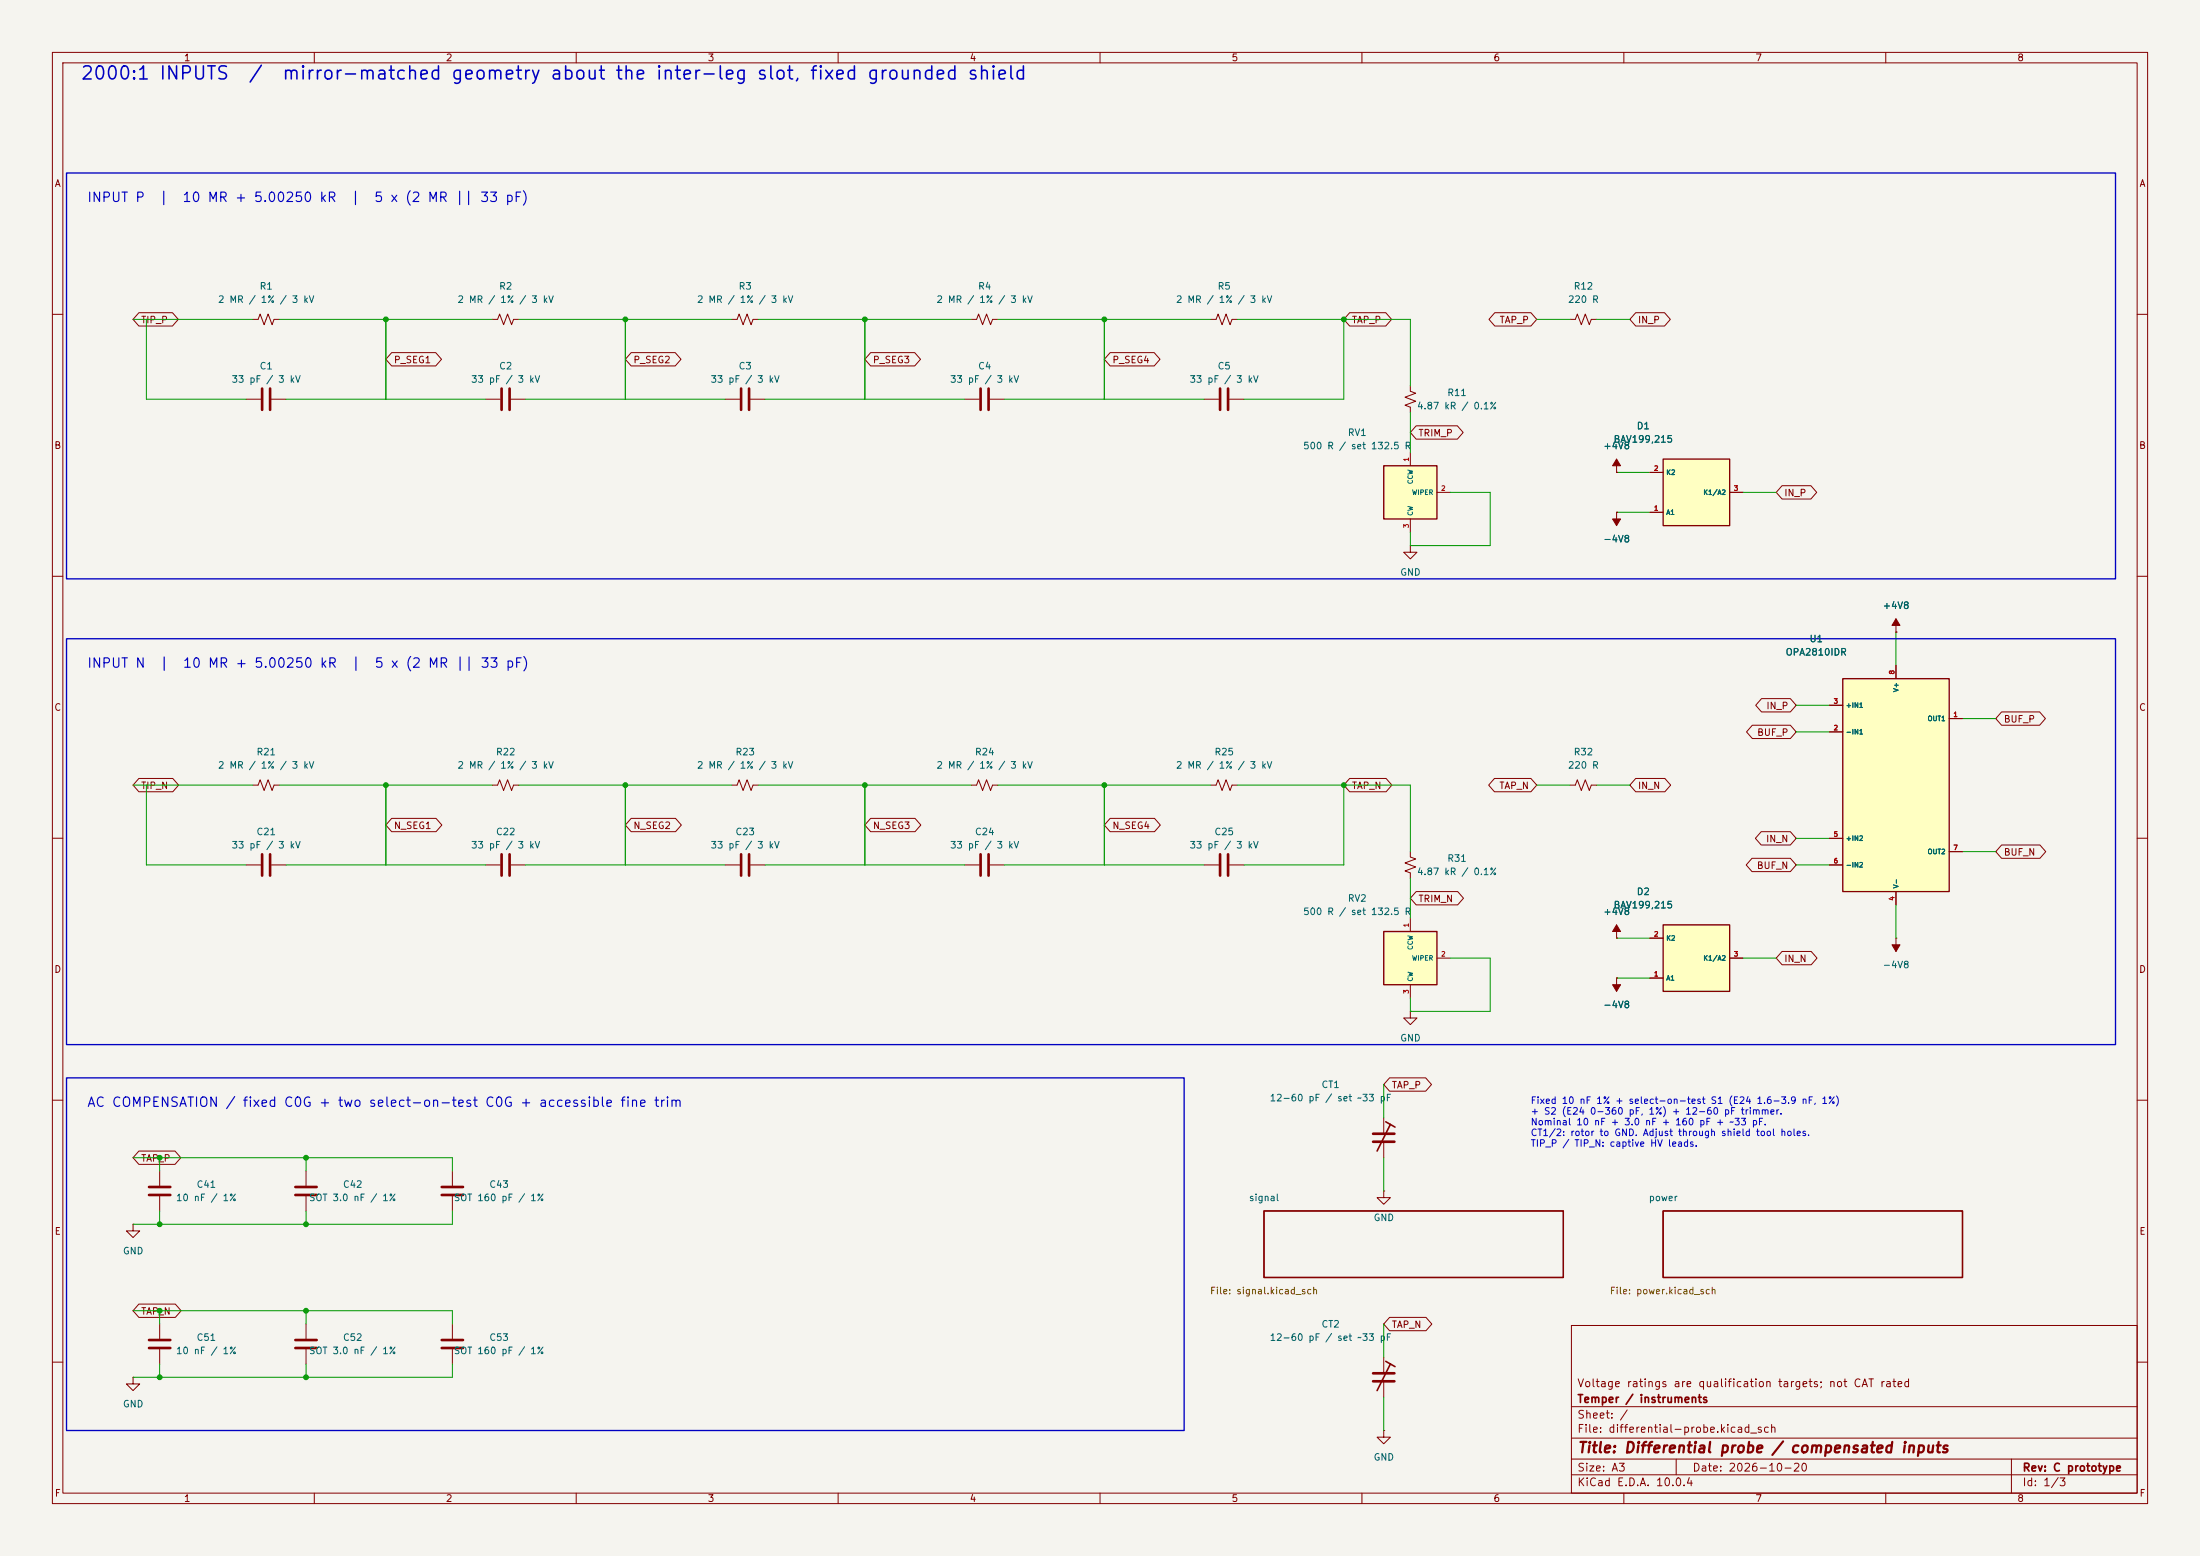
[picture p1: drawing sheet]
<svg xmlns="http://www.w3.org/2000/svg" width="420mm" height="297mm" viewBox="0 0 420 297" stroke-linecap="round" stroke-linejoin="round" font-family="sans-serif">
<path d="M0 0h420v297h-420z" fill="#f5f4ef" stroke="#f5f4ef" stroke-width=".19"/>
<g fill="none" stroke="#840000" stroke-width=".19">
<path d="M10 10h400v277h-400zM12 12h396v273h-396zM60 10v2M110 10v2M160 10v2M210 10v2M260 10v2M310 10v2M360 10v2M10 60h2M94 61h1l.4-1.1 .7 2.1 .8-2.1 .8 2.1 .3-1h1.1M138.4 76.2h2.8"/>
<path d="M143.3 76.2h2.7M229.9 76.2h2.8M234.7 76.2h2.8M299.7 61h1l.4-1.1 .8 2.1 .7-2.1 .8 2.1 .4-1h1M408 60h2M10 110h2M408 110h2M10 160h2M139.7 149.9h1l.4-1.1 .8 2.1 .7-2.1 .8 2.1 .4-1h1M299.7 149.9h1l.4-1.1 .8 2.1 .7-2.1 .8 2.1 .4-1h1M408 160h2M138.4 165.1h2.8"/>
<path d="M143.3 165.1h2.7M308.6 179.1h.1M308.6 176.5v2.6M10 210h2M264.2 213.4v3M264.2 217.9v3.1M408 210h2M264.2 227.3v1.3h1.2l-1.2 1.3-1.3-1.3h1.3M264.2 227.3h.1M300 253h108v32h-108zM10 260h2M300 278.5h108"/>
<path d="M300 274.5h108M300 268.5h108M320 278.5v3M384 278.5v6.5M408 260h2M60 285v2M110 285v2M160 285v2M210 285v2M260 285v2M300 281.5h108M310 285v2"/>
<path d="M360 285v2"/>
</g>
<path d="M241.3 231.1h57.1v12.7h-57.1zM317.5 231.1h57.1v12.7h-57.1z" fill="none" stroke="#840000" stroke-width=".25"/>
<path d="M141.5 74.2v4M143 74.2v4M232.9 74.2v4M234.4 74.2v4M141.5 163.1v4M143 163.1v4M262.1 216.4h4.1M262.1 217.9h4.1" fill="none" stroke="#840000" stroke-width=".51"/>
<path d="M264.5 214.1l1.8 1M265.4 214.6l-2.5 5.1" fill="none" stroke="#840000" stroke-width=".3"/>
<path d="M308.6 176.5l.8 1.3h-1.6z" fill="#840000" stroke="#840000" stroke-width=".19"/>
<path d="M264.2 88.9h10.1v10.2h-10.1z" fill="#ffffc2"/>
<path d="M264.2 88.9h10.1v10.2h-10.1z" fill="none" stroke="#840000" stroke-width=".25"/>
<path d="M269.2 86.4v2.5M269.2 99.1v2.5M274.3 94h2.6M308.6 186.7h.1M308.6 186.7v2.5" fill="none" stroke="#840000" stroke-width=".19"/>
<path d="M307.8 188h1.6l-.8 1.2z" fill="#840000" stroke="#840000" stroke-width=".19"/>
<path d="M317.5 176.5h12.7v12.7h-12.7z" fill="#ffffc2"/>
<path d="M317.5 176.5h12.7v12.7h-12.7z" fill="none" stroke="#840000" stroke-width=".25"/>
<path d="M361.9 118.1v2.6M361.9 120.7h.1M315 179.1h2.5M361.9 179.1h.1M361.9 179.1v2.5M315 186.7h2.5M330.2 182.9h2.5" fill="none" stroke="#840000" stroke-width=".19"/>
<g fill="#840000" stroke="#840000" stroke-width=".19">
<path d="M361.2 180.3h1.5l-.8 1.3z"/>
<path d="M361.9 118.1l.8 1.3h-1.5z"/>
</g>
<path d="M351.8 129.5h20.3v40.7h-20.3z" fill="#ffffc2"/>
<path d="M351.8 129.5h20.3v40.7h-20.3z" fill="none" stroke="#840000" stroke-width=".25"/>
<path d="M349.2 139.7h2.6M349.2 134.6h2.6M361.9 127v2.5M372.1 137.2h2.5M349.2 160h2.6M349.2 165.1h2.6M361.9 170.2v2.5M372.1 162.6h2.5M269.2 193v1.3h1.3l-1.3 1.3-1.2-1.3h1.2M269.2 193h.1" fill="none" stroke="#840000" stroke-width=".19"/>
<path d="M264.2 177.8h10.1v10.2h-10.1z" fill="#ffffc2"/>
<path d="M264.2 177.8h10.1v10.2h-10.1z" fill="none" stroke="#840000" stroke-width=".25"/>
<g fill="none" stroke="#840000" stroke-width=".19">
<path d="M269.2 73.7v1l1.1 .4-2.1 .7 2.1 .8-2.1 .7 1 .4v1M308.6 97.8h.1M308.6 90.2h.1M308.6 87.6v2.6M308.6 97.8v2.5M269.2 104.1v1.3h1.3l-1.3 1.3-1.2-1.3h1.2M269.2 104.1h.1M185.4 149.9h1l.4-1.1 .8 2.1 .7-2.1 .8 2.1 .4-1h1M231.1 149.9h1.1l.3-1.1 .8 2.1 .8-2.1 .7 2.1 .4-1h1M184.1 165.1h2.8M189 165.1h2.8M229.9 165.1h2.8"/>
<path d="M234.7 165.1h2.8M269.2 162.6v1l1.1 .4-2.1 .7 2.1 .8-2.1 .7 1 .4v1M269.2 175.3v2.5M269.2 188v2.5M274.3 182.9h2.6M25.4 233.7v1.2h1.3l-1.3 1.3-1.3-1.3h1.3M25.4 233.7h.1M30.5 223.5v2.8M30.5 228.3v2.8M58.4 223.5v2.8M58.4 228.3v2.8M86.4 223.5v2.8"/>
<path d="M86.4 228.3v2.8M30.5 252.7v2.8M30.5 257.6v2.7M58.4 252.7v2.8M58.4 257.6v2.7M86.4 252.7v2.8M86.4 257.6v2.7M25.4 262.9v1.3h1.3l-1.3 1.2-1.3-1.2h1.3M25.4 262.9h.1M264.2 273v1.3h1.2l-1.2 1.3-1.3-1.3h1.3M264.2 273h.1"/>
</g>
<g fill="none" stroke="#840000" stroke-width=".51">
<path d="M187.2 163.1v4M188.7 163.1v4M232.9 163.1v4M234.4 163.1v4M28.4 226.6h4.1M28.4 228.1h4.1M56.4 226.6h4.1M56.4 228.1h4.1M84.3 226.6h4.1M84.3 228.1h4.1M28.4 255.8h4.1M28.4 257.3h4.1"/>
<path d="M56.4 255.8h4.1M56.4 257.3h4.1M84.3 255.8h4.1M84.3 257.3h4.1"/>
</g>
<g fill="#840000" stroke="#840000" stroke-width=".19">
<path d="M307.8 99.1h1.6l-.8 1.2z"/>
<path d="M308.6 87.6l.8 1.3h-1.6z"/>
</g>
<path d="M317.5 87.6h12.7v12.7h-12.7z" fill="#ffffc2"/>
<path d="M317.5 87.6h12.7v12.7h-12.7z" fill="none" stroke="#840000" stroke-width=".25"/>
<g fill="none" stroke="#840000" stroke-width=".19">
<path d="M26.5 59.7h6.4l1.1 1.3-1.1 1.2h-6.4l-1.1-1.2zM257.7 59.7h6.8l1.2 1.3-1.2 1.2h-6.8l-1.2-1.2zM285.4 59.7h6.9l1.1 1.3-1.1 1.2h-6.9l-1.2-1.2zM312.3 59.7h5.5l1.1 1.3-1.1 1.2h-5.5l-1.2-1.2zM47 76.2h2.8M48.3 61h1l.4-1.1 .7 2.1 .8-2.1 .7 2.1 .4-1h1M51.8 76.2h2.8M74.8 67.3h8.4l1.1 1.3-1.1 1.3h-8.4l-1.1-1.3zM92.7 76.2h2.8M97.5 76.2h2.8M120.5 67.3h8.4l1.1 1.3-1.1 1.3h-8.4l-1.1-1.3zM139.7 61h1l.4-1.1 .8 2.1 .7-2.1 .8 2.1 .4-1h1"/>
<path d="M166.2 67.3h8.4l1.1 1.3-1.1 1.3h-8.4l-1.1-1.3zM184.1 76.2h2.8M185.4 61h1l.4-1.1 .8 2.1 .7-2.1 .8 2.1 .4-1h1M189 76.2h2.8M211.9 67.3h8.4l1.2 1.3-1.2 1.3h-8.4l-1.1-1.3zM231.1 61h1.1l.3-1.1 .8 2.1 .8-2.1 .7 2.1 .4-1h1M270.4 81.3h7.8l1.1 1.3-1.1 1.2h-7.8l-1.2-1.2zM308.6 97.8h.1M308.6 90.2h.1M315 97.8h2.5M315 90.2h2.5M330.2 94h2.5"/>
<path d="M340.2 92.7h5.5l1.1 1.3-1.1 1.3h-5.5l-1.1-1.3zM334.5 138.4h7.3l1.1 1.3-1.1 1.3h-7.3l-1.1-1.3zM336.3 133.3h5.5l1.1 1.3-1.1 1.3h-5.5l-1.1-1.3zM349.2 139.7h2.6M349.2 134.6h2.6M361.9 120.7h.1M361.9 127v2.5M372.1 137.2h2.5M382.1 135.9h7.3l1.1 1.3-1.1 1.2h-7.3l-1.1-1.2zM26.5 148.6h6.5l1.1 1.3-1.1 1.2h-6.5l-1.1-1.2zM48.3 149.9h1l.4-1.1 .7 2.1 .8-2.1 .7 2.1 .4-1h1M74.8 156.2h8.4l1.2 1.3-1.2 1.3h-8.4l-1.1-1.3z"/>
<path d="M94 149.9h1l.4-1.1 .7 2.1 .8-2.1 .8 2.1 .3-1h1.1M120.5 156.2h8.5l1.1 1.3-1.1 1.3h-8.5l-1.1-1.3zM166.2 156.2h8.5l1.1 1.3-1.1 1.3h-8.5l-1.1-1.3zM211.9 156.2h8.5l1.1 1.3-1.1 1.3h-8.5l-1.1-1.3zM257.7 148.6h6.9l1.1 1.3-1.1 1.2h-6.9l-1.2-1.2zM285.3 148.6h7l1.1 1.3-1.1 1.2h-7l-1.1-1.2zM312.3 148.6h5.5l1.1 1.3-1.1 1.2h-5.5l-1.2-1.2zM336.2 158.7h5.6l1.1 1.3-1.1 1.3h-5.6l-1.1-1.3zM47 165.1h2.8M51.8 165.1h2.8M92.7 165.1h2.8M97.5 165.1h2.8"/>
<path d="M270.4 170.2h7.9l1.1 1.3-1.1 1.2h-7.9l-1.2-1.2zM308.6 179.1h.1M315 179.1h2.5M334.5 163.8h7.3l1.1 1.3-1.1 1.3h-7.3l-1.1-1.3zM349.2 165.1h2.6M349.2 160h2.6M361.9 170.2v2.5M372.1 162.6h2.5M382.1 161.3h7.3l1.1 1.3-1.1 1.2h-7.3l-1.1-1.2zM308.6 186.7h.1M315 186.7h2.5M330.2 182.9h2.5"/>
<path d="M340.2 181.6h5.6l1.1 1.3-1.1 1.3h-5.6l-1.1-1.3zM26.5 219.7h6.9l1.1 1.3-1.1 1.3h-6.9l-1.1-1.3zM265.3 205.7h6.9l1.1 1.3-1.1 1.3h-6.9l-1.1-1.3zM26.5 248.9h7l1.1 1.3-1.1 1.3h-7l-1.1-1.3zM264.2 259.1v3M265.3 251.5h6.9l1.1 1.2-1.1 1.3h-6.9l-1.1-1.3zM264.2 263.7v3"/>
</g>
<path d="M50 74.2v4M51.6 74.2v4M95.8 74.2v4M97.3 74.2v4M187.2 74.2v4M188.7 74.2v4M50 163.1v4M51.6 163.1v4M95.8 163.1v4M97.3 163.1v4M262.1 262.1h4.1M262.1 263.7h4.1" fill="none" stroke="#840000" stroke-width=".51"/>
<path d="M264.5 259.8l1.8 1.1M265.4 260.3l-2.5 5.1" fill="none" stroke="#840000" stroke-width=".3"/>
<g fill="none" stroke="#009600" stroke-width=".19">
<path d="M25.4 61h22.9M27.9 61v15.2h19.1M53.3 61h40.7M54.6 76.2h38.1M73.7 61v15.2M99.1 61h40.6M100.3 76.2h38.1M119.4 61v15.2M144.8 61h40.6M146 76.2h38.1M165.1 61v15.2M190.5 61h40.6"/>
<path d="M191.8 76.2h38.1M210.8 61v15.2M236.2 61h33v12.7M256.5 61v15.2h-19M269.2 78.7v7.7M293.4 61h6.3M304.8 61h6.3M276.9 94h7.6v10.1h-15.3v-2.5M308.6 90.2h6.4M308.6 97.8h6.4M332.7 94h6.4M342.9 139.7h6.3"/>
<path d="M342.9 134.6h6.3M361.9 120.7v6.3M374.6 137.2h6.4M25.4 149.9h22.9M27.9 149.9v15.2h19.1M53.3 149.9h40.7M73.7 149.9v15.2M99.1 149.9h40.6M119.4 149.9v15.2M144.8 149.9h40.6M165.1 149.9v15.2M190.5 149.9h40.6"/>
<path d="M210.8 149.9v15.2M236.2 149.9h33v12.7M256.5 149.9v15.2h-19M293.4 149.9h6.3M304.8 149.9h6.3M54.6 165.1h38.1M100.3 165.1h38.1M146 165.1h38.1M191.8 165.1h38.1M269.2 167.6v7.7M308.6 179.1h6.4M342.9 165.1h6.3"/>
<path d="M342.9 160h6.3M361.9 172.7v6.4M374.6 162.6h6.4M276.9 182.9h7.6v10.1h-15.3v-2.5M308.6 186.7h6.4M332.7 182.9h6.4M264.2 207v6.4M25.4 221h61v2.5M30.5 221v2.5M30.5 231.1v2.6M58.4 221v2.5M58.4 231.1v2.6"/>
<path d="M86.4 231.1v2.6h-61M264.2 221v6.3M25.4 250.2h61v2.5M30.5 250.2v2.5M58.4 250.2v2.5M264.2 252.7v6.4M30.5 260.3v2.6M58.4 260.3v2.6M86.4 260.3v2.6h-61M264.2 266.7v6.3"/>
</g>
<path d="M12.7 33h391.2v77.5h-391.2zM12.7 121.9h391.2v77.5h-391.2zM12.7 205.7h213.4v67.3h-213.4z" fill="none" stroke="#0000c2" stroke-width=".25"/>
<g fill="#009600" stroke="#009600" stroke-width=".19">
<circle cx="256.5" cy="61" r=".46"/>
<circle cx="119.4" cy="61" r=".46"/>
<circle cx="165.1" cy="61" r=".46"/>
<circle cx="73.7" cy="61" r=".46"/>
<circle cx="73.7" cy="149.9" r=".46"/>
<circle cx="119.4" cy="149.9" r=".46"/>
<circle cx="165.1" cy="149.9" r=".46"/>
<circle cx="210.8" cy="149.9" r=".46"/>
<circle cx="30.5" cy="233.7" r=".46"/>
<circle cx="30.5" cy="221" r=".46"/>
<circle cx="30.5" cy="250.2" r=".46"/>
<circle cx="30.5" cy="262.9" r=".46"/>
<circle cx="58.4" cy="250.2" r=".46"/>
<circle cx="58.4" cy="262.9" r=".46"/>
<circle cx="58.4" cy="221" r=".46"/>
<circle cx="58.4" cy="233.7" r=".46"/>
<circle cx="256.5" cy="149.9" r=".46"/>
<circle cx="210.8" cy="61" r=".46"/>
</g>
<g font-size="2.5" fill="#0000c2">
<text x="15.2" y="15.8">2000:1 INPUTS</text>
<text x="47.3" y="15.8">/</text>
<text x="53.7" y="15.8">mirror-matched geometry about the inter-leg slot, fixed grounded shield</text>
</g>
<text font-size="2" fill="#840000" x="301" y="277.8">Title: Differential probe / compensated inputs</text>
<g font-size="1.8" fill="#0000c2">
<text x="16.5" y="39">INPUT P</text>
<text x="30.2" y="39">|</text>
<text x="34.7" y="39">10 MR + 5.00250 kR</text>
<text x="66.8" y="39">|</text>
<text x="71.3" y="39">5 x (2 MR || 33 pF)</text>
<text x="16.5" y="127.9">INPUT N</text>
<text x="30.3" y="127.9">|</text>
<text x="34.8" y="127.9">10 MR + 5.00250 kR</text>
<text x="66.9" y="127.9">|</text>
<text x="71.4" y="127.9">5 x (2 MR || 33 pF)</text>
<text x="16.5" y="211.7">AC COMPENSATION / fixed C0G + two select-on-test C0G + accessible fine trim</text>
</g>
<g font-size="1.5" fill="#840000">
<text x="301" y="268.1">Temper / instruments</text>
<text x="301" y="265.1">Voltage ratings are qualification targets; not CAT rated</text>
<text x="301" y="273.8">File: differential-probe.kicad_sch</text>
<text x="301" y="271.1">Sheet: /</text>
<text x="301" y="281.2">Size: A3</text>
<text x="323" y="281.2">Date: 2026-10-20</text>
<text x="386" y="281.2">Rev: C prototype</text>
<text x="301" y="284">KiCad E.D.A. 10.0.4</text>
<text x="386" y="284">Id: 1/3</text>
</g>
<g font-size="1.3" fill="#840000">
<text x="35" y="12">1</text>
<text x="85" y="12">2</text>
<text x="135" y="12">3</text>
<text x="185" y="12">4</text>
<text x="235" y="12">5</text>
<text x="285" y="12">6</text>
<text x="335" y="12">7</text>
<text x="385" y="12">8</text>
<text x="10.3" y="36">A</text>
<text x="408.3" y="36">A</text>
<text x="26.8" y="62">TIP_P</text>
<text x="258" y="62">TAP_P</text>
<text x="286.2" y="62">TAP_P</text>
<text x="312.6" y="62">IN_P</text>
<text x="75.1" y="69.6">P_SEG1</text>
<text x="120.8" y="69.6">P_SEG2</text>
<text x="166.5" y="69.6">P_SEG3</text>
<text x="212.2" y="69.6">P_SEG4</text>
<text x="270.7" y="83.6">TRIM_P</text>
<text x="10.3" y="86">B</text>
<text x="408.2" y="86">B</text>
<text x="340.5" y="95">IN_P</text>
<text x="10.3" y="136">C</text>
<text x="337.1" y="135.7">IN_P</text>
<text x="408.2" y="136">C</text>
<text x="335.3" y="140.8">BUF_P</text>
<text x="382.4" y="138.2">BUF_P</text>
<text x="26.8" y="150.9">TIP_N</text>
<text x="258" y="150.9">TAP_N</text>
<text x="286.1" y="150.9">TAP_N</text>
<text x="312.6" y="150.9">IN_N</text>
<text x="75.1" y="158.5">N_SEG1</text>
<text x="120.8" y="158.5">N_SEG2</text>
<text x="166.5" y="158.5">N_SEG3</text>
<text x="212.2" y="158.5">N_SEG4</text>
<text x="337" y="161.1">IN_N</text>
<text x="335.3" y="166.2">BUF_N</text>
<text x="382.4" y="163.6">BUF_N</text>
<text x="270.7" y="172.5">TRIM_N</text>
<text x="10.3" y="186">D</text>
<text x="340.5" y="183.9">IN_N</text>
<text x="408.2" y="186">D</text>
<text x="265.6" y="208.1">TAP_P</text>
<text x="26.8" y="222">TAP_P</text>
<text x="10.3" y="236">E</text>
<text x="408.3" y="236">E</text>
<text x="26.8" y="251.3">TAP_N</text>
<text x="265.6" y="253.8">TAP_N</text>
<text x="10.3" y="286">F</text>
<text x="35" y="287">1</text>
<text x="85" y="287">2</text>
<text x="135" y="287">3</text>
<text x="185" y="287">4</text>
<text x="235" y="287">5</text>
<text x="285" y="287">6</text>
<text x="335" y="287">7</text>
<text x="385" y="287">8</text>
<text x="408.3" y="286">F</text>
</g>
<g font-size="1.3" fill="#006464">
<text x="41.5" y="58.1">2 MR / 1% / 3 kV</text>
<text x="49.5" y="55.6">R1</text>
<text x="87.2" y="58.1">2 MR / 1% / 3 kV</text>
<text x="95.2" y="55.6">R2</text>
<text x="132.9" y="58.1">2 MR / 1% / 3 kV</text>
<text x="140.9" y="55.6">R3</text>
<text x="178.7" y="58.1">2 MR / 1% / 3 kV</text>
<text x="186.6" y="55.6">R4</text>
<text x="224.4" y="58.1">2 MR / 1% / 3 kV</text>
<text x="232.3" y="55.6">R5</text>
<text x="299.2" y="58.1">220 R</text>
<text x="300.3" y="55.6">R12</text>
<text x="49.5" y="70.8">C1</text>
<text x="95.2" y="70.8">C2</text>
<text x="140.9" y="70.8">C3</text>
<text x="186.6" y="70.8">C4</text>
<text x="232.3" y="70.8">C5</text>
<text x="44.1" y="73.4">33 pF / 3 kV</text>
<text x="89.8" y="73.4">33 pF / 3 kV</text>
<text x="135.5" y="73.4">33 pF / 3 kV</text>
<text x="181.3" y="73.4">33 pF / 3 kV</text>
<text x="227" y="73.4">33 pF / 3 kV</text>
<text x="276.2" y="75.9">R11</text>
<text x="257.2" y="83.5">RV1</text>
<text x="270.4" y="78.4">4.87 kR / 0.1%</text>
<text x="312.3" y="82.3">D1</text>
<text x="248.7" y="86.1">500 R / set 132.5 R</text>
<text x="306" y="86.1">+4V8</text>
<text x="307.9" y="84.8">BAV199,215</text>
<text x="306" y="103.8">-4V8</text>
<text x="267.2" y="110.2">GND</text>
<text x="359.3" y="116.5">+4V8</text>
<text x="340.8" y="125.4">OPA2810IDR</text>
<text x="345.3" y="122.9">U1</text>
<text x="41.5" y="147">2 MR / 1% / 3 kV</text>
<text x="48.9" y="144.5">R21</text>
<text x="87.2" y="147">2 MR / 1% / 3 kV</text>
<text x="94.6" y="144.5">R22</text>
<text x="132.9" y="147">2 MR / 1% / 3 kV</text>
<text x="140.3" y="144.5">R23</text>
<text x="178.7" y="147">2 MR / 1% / 3 kV</text>
<text x="186" y="144.5">R24</text>
<text x="224.4" y="147">2 MR / 1% / 3 kV</text>
<text x="231.7" y="144.5">R25</text>
<text x="299.2" y="147">220 R</text>
<text x="300.3" y="144.5">R32</text>
<text x="48.9" y="159.7">C21</text>
<text x="94.6" y="159.7">C22</text>
<text x="140.3" y="159.7">C23</text>
<text x="186" y="159.7">C24</text>
<text x="231.7" y="159.7">C25</text>
<text x="44.1" y="162.3">33 pF / 3 kV</text>
<text x="89.8" y="162.3">33 pF / 3 kV</text>
<text x="135.5" y="162.3">33 pF / 3 kV</text>
<text x="181.3" y="162.3">33 pF / 3 kV</text>
<text x="227" y="162.3">33 pF / 3 kV</text>
<text x="270.4" y="167.3">4.87 kR / 0.1%</text>
<text x="276.2" y="164.8">R31</text>
<text x="257.2" y="172.4">RV2</text>
<text x="307.9" y="173.7">BAV199,215</text>
<text x="312.3" y="171.2">D2</text>
<text x="248.7" y="175">500 R / set 132.5 R</text>
<text x="306" y="175">+4V8</text>
<text x="359.3" y="185.1">-4V8</text>
<text x="306" y="192.7">-4V8</text>
<text x="267.2" y="199.1">GND</text>
<text x="252.2" y="208">CT1</text>
<text x="242.3" y="210.5">12-60 pF / set ~33 pF</text>
<text x="37.4" y="227">C41</text>
<text x="65.4" y="227">C42</text>
<text x="93.3" y="227">C43</text>
<text x="33.5" y="229.6">10 nF / 1%</text>
<text x="58.9" y="229.6">SOT 3.0 nF / 1%</text>
<text x="86.5" y="229.6">SOT 160 pF / 1%</text>
<text x="238.3" y="229.6">signal</text>
<text x="262.1" y="233.4">GND</text>
<text x="314.6" y="229.6">power</text>
<text x="23.4" y="239.7">GND</text>
<text x="37.4" y="256.2">C51</text>
<text x="65.4" y="256.2">C52</text>
<text x="93.3" y="256.2">C53</text>
<text x="242.3" y="256.2">12-60 pF / set ~33 pF</text>
<text x="252.2" y="253.7">CT2</text>
<text x="33.5" y="258.8">10 nF / 1%</text>
<text x="58.9" y="258.8">SOT 3.0 nF / 1%</text>
<text x="86.5" y="258.8">SOT 160 pF / 1%</text>
<text x="23.4" y="268.9">GND</text>
<text x="262.1" y="279.1">GND</text>
</g>
<g font-size="1.3" fill="#0000c2">
<text x="292.1" y="211">Fixed 10 nF 1% + select-on-test S1 (E24 1.6-3.9 nF, 1%)</text>
<text x="292.1" y="213.1">+ S2 (E24 0-360 pF, 1%) + 12-60 pF trimmer.</text>
<text x="292.1" y="215.1">Nominal 10 nF + 3.0 nF + 160 pF + ~33 pF.</text>
<text x="292.1" y="217.1">CT1/2: rotor to GND. Adjust through shield tool holes.</text>
<text x="292.1" y="219.2">TIP_P / TIP_N: captive HV leads.</text>
</g>
<g font-size="1.3" fill="#725600">
<text x="230.9" y="247.4">File: signal.kicad_sch</text>
<text x="307.2" y="247.4">File: power.kicad_sch</text>
</g>
<g font-size=".9" fill="#a90000">
<text x="269.1" y="88.2" transform="rotate(-90 269.1 88.2)">1</text>
<text x="275" y="93.9">2</text>
<text x="315.7" y="90.1">2</text>
<text x="330.9" y="93.9">3</text>
<text x="269.1" y="100.9" transform="rotate(-90 269.1 100.9)">3</text>
<text x="315.7" y="97.7">1</text>
<text x="361.9" y="128.8" transform="rotate(-90 361.9 128.8)">8</text>
<text x="350" y="134.5">3</text>
<text x="372.8" y="137.1">1</text>
<text x="350" y="139.6">2</text>
<text x="350" y="159.9">5</text>
<text x="350" y="165">6</text>
<text x="372.8" y="162.5">7</text>
<text x="361.9" y="172" transform="rotate(-90 361.9 172)">4</text>
<text x="269.1" y="177.1" transform="rotate(-90 269.1 177.1)">1</text>
<text x="315.7" y="179">2</text>
<text x="275" y="182.8">2</text>
<text x="330.9" y="182.8">3</text>
<text x="269.1" y="189.8" transform="rotate(-90 269.1 189.8)">3</text>
<text x="315.7" y="186.6">1</text>
</g>
<g font-size=".9" fill="#006464">
<text x="269.5" y="94.7">WIPER</text>
<text x="269.9" y="92.5" transform="rotate(-90 269.9 92.5)">CCW</text>
<text x="318" y="90.9">K2</text>
<text x="325.1" y="94.7">K1/A2</text>
<text x="269.9" y="98.6" transform="rotate(-90 269.9 98.6)">CW</text>
<text x="318" y="98.5">A1</text>
<text x="352.3" y="135.3">+IN1</text>
<text x="362.6" y="132.2" transform="rotate(-90 362.6 132.2)">V+</text>
<text x="367.9" y="137.8">OUT1</text>
<text x="352.3" y="140.4">-IN1</text>
<text x="352.3" y="160.7">+IN2</text>
<text x="352.3" y="165.8">-IN2</text>
<text x="367.9" y="163.2">OUT2</text>
<text x="362.6" y="169.7" transform="rotate(-90 362.6 169.7)">V-</text>
<text x="318" y="179.8">K2</text>
<text x="269.5" y="183.6">WIPER</text>
<text x="269.9" y="181.4" transform="rotate(-90 269.9 181.4)">CCW</text>
<text x="325.1" y="183.6">K1/A2</text>
<text x="269.9" y="187.5" transform="rotate(-90 269.9 187.5)">CW</text>
<text x="318" y="187.4">A1</text>
</g>
</svg>
